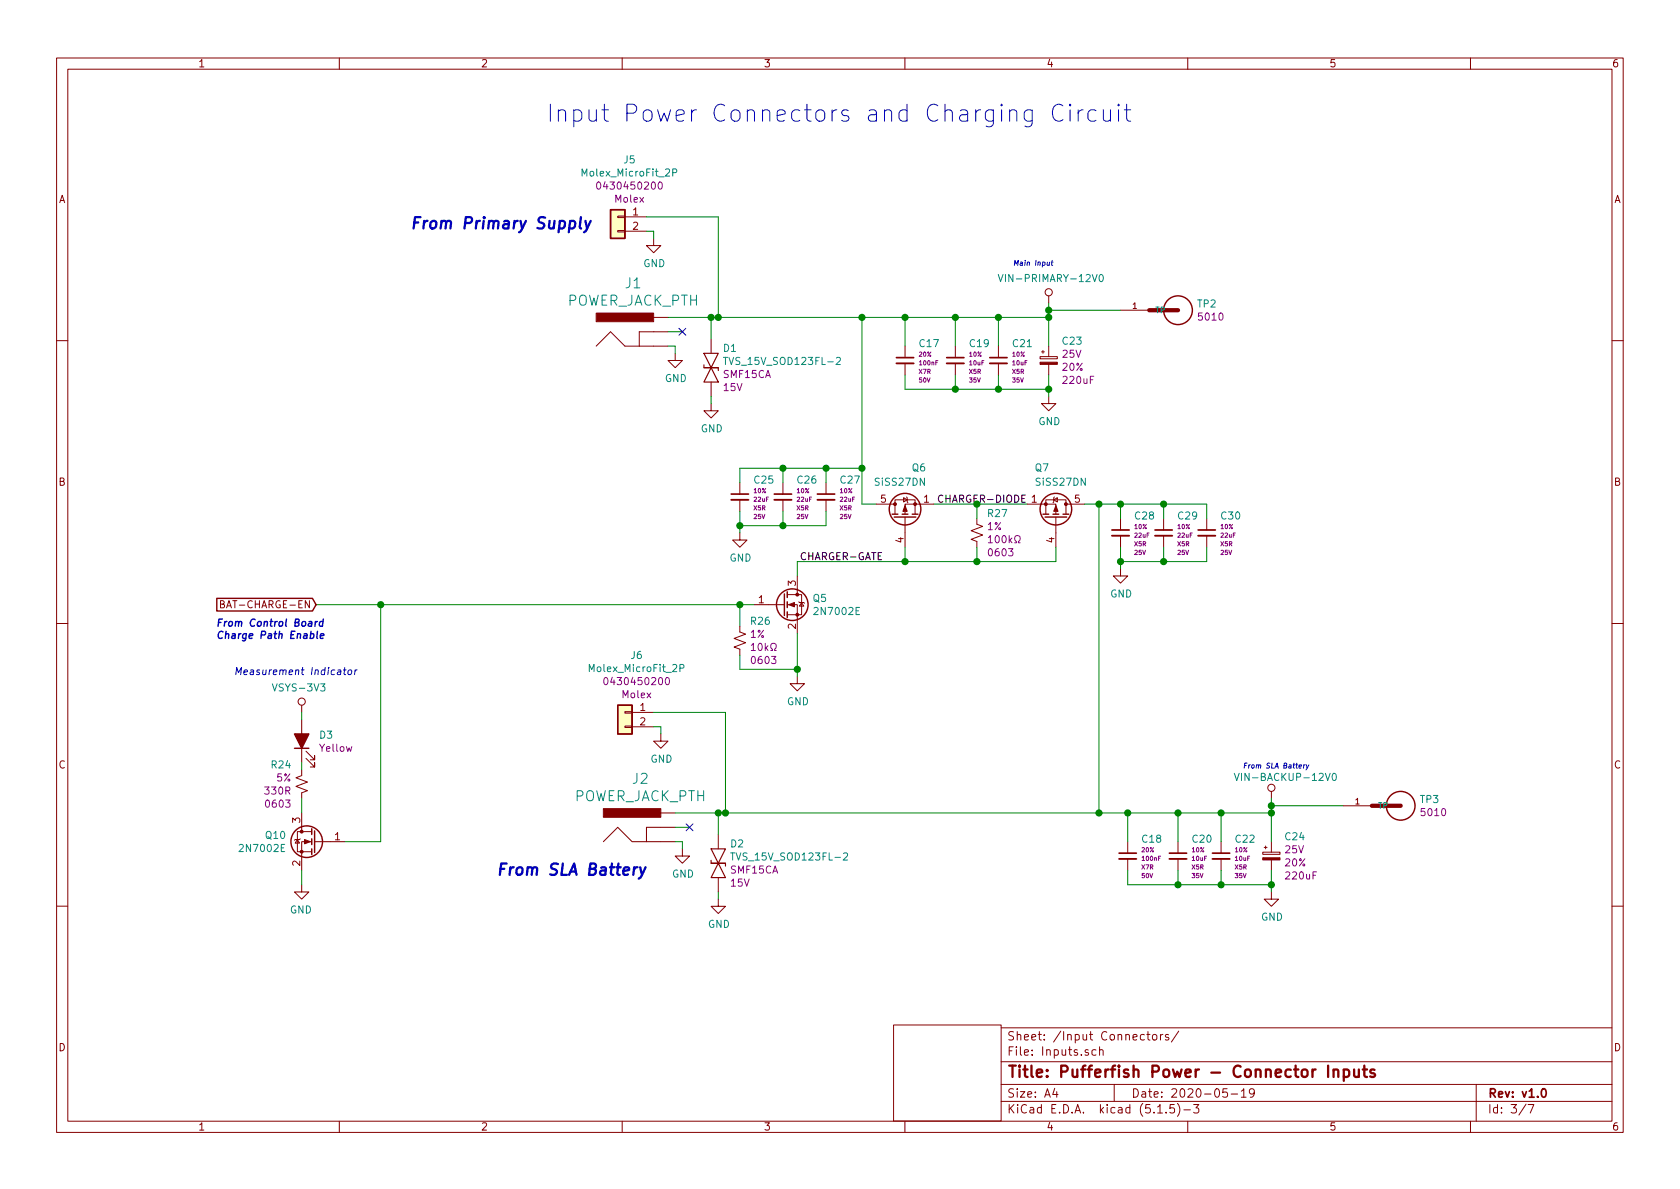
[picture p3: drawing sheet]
<svg xmlns="http://www.w3.org/2000/svg" width="297mm" height="210mm" viewBox="0 0 297 210" stroke-linecap="round" stroke-linejoin="round" font-family="sans-serif">
<g fill="none" stroke="#840000" stroke-width=".18">
<path d="M10 10.3h277v189.9h-277zM12 12.2h273v186.1h-273zM60 10.3v1.9M110 10.3v1.9M160 10.3v1.9M210 10.3v1.9M260 10.3v1.9M109.2 38.2h1.3v.3h-1.3zM110.5 38.3h3.8M109.2 40.8h1.3v.2h-1.3zM110.5 40.9h3.8M115.6 42.2v1.2h1.2l-1.2 1.3-1.3-1.3h1.3"/>
<path d="M115.6 56.1h2.5M118.1 58.7h-5.1v2.5M125.7 59.9v2.6M185.4 52.3v1.3M198.1 54.9h5.1M10 60.2h2M105.4 61.2l2.5-2.5 2.6 2.5h7.6M119.4 62.5v1.2h1.2l-1.2 1.3-1.3-1.3h1.3M125.7 71.4v1.2h1.3l-1.3 1.3-1.2-1.3h1.2M125.7 67.6v2.5M160 61.2v2M160 64.3v2"/>
<path d="M168.9 61.2v2M168.9 64.3v2M176.5 61.2v2M176.5 64.3v2M183.9 63.1h3v.3h-3zM184.1 62.2h.6M184.4 62v.5M185.4 70.1v1.3h1.3l-1.3 1.2-1.3-1.2h1.3M185.4 61.2v1.9M185.4 64.4v1.9M285 60.2h2M130.8 94.2v1.3h1.3l-1.3 1.3-1.3-1.3h1.3"/>
<path d="M130.8 85.3v2.1M130.8 88.4v2M138.4 85.3v2.1M138.4 88.4v2M146 85.3v2.1M146 88.4v2M154.9 89.1h3.3M158.2 90.9v-2.5h3.6v2.5M159.8 88l.6 .4-.6 .4zM160 91.4v5.4M160.3 87.9l.1 .1v.8l.1 .1M165.1 89.1h-5.1v1.8"/>
<path d="M172.7 91.7v1l1 .4-2 .7 2 .8-2 .8 1 .4v1M181.6 89.1h5.1v1.8M184.9 90.9v-2.5h3.6v2.5M186.3 88.4l.6-.4v.8zM186.4 87.9l-.1 .1v.8l-.1 .1M186.7 91.4v5.4M188.5 89.1h3.3M198.1 91.7v2M198.1 94.7v2.1M205.7 91.7v2M205.7 94.7v2.1M213.4 91.7v2"/>
<path d="M213.4 94.7v2.1M10 110.3h2M39 106.8h.5l.1-.2v-.3l-.6-.1v1.3h.5l.1-.1 .1-.3-.3-.3M130.8 110.7v1.1l1 .3-2 .8 2 .8-2 .7 1 .4v1M133.3 106.9h5.4M139.2 106.9h1.8v5.1M139.2 105.2h2.5v3.5h-2.5M141 119.6v1.3h1.2l-1.2 1.3-1.3-1.3h1.3M141 101.8v3.4M141.2 106.4l.2 .1h.7l.1 .2M141.7 106.5l.4 .7h-.7zM198.1 100.6v1.2h1.3l-1.3 1.3-1.3-1.3h1.3"/>
<path d="M285 110.3h2M53.3 136.1v1.1l-1 .3 2.1 .8-2.1 .8 2.1 .7-1.1 .4v1M53.3 124.7v1.3M53.3 127.2v7.7M54.1 134.1l1.5 1.5v-.7v.7h-.7M54.1 132.8l1.5 1.6v-.8v.8h-.7M110.5 128.4h1.3v.2h-1.3zM110.5 125.9h1.3v.2h-1.3zM111.8 126h3.8M111.8 128.5h3.8M116.8 129.8v1.3h1.3l-1.3 1.2-1.2-1.2h1.2M224.8 139.9v1.3"/>
<path d="M52.6 148.5l.4 .6h-.8zM53.1 148.3l-.1 .2h-.8l-.1 .1M53.3 156.5v1.2h-1.2l1.2 1.3 1.3-1.3h-1.3M53.3 143.8v3.3M55.1 148.8h-1.8v5.1M55.1 147.1h-2.5v3.5h2.5M55.6 148.8h5.4M106.7 148.8l2.5-2.5 2.6 2.5h7.6M116.8 143.8h2.6M119.4 146.3h-5.1v2.5M120.6 150.1v1.3h1.3l-1.3 1.2-1.2-1.2h1.2M127 159v1.3h1.3l-1.3 1.2-1.3-1.2h1.3"/>
<path d="M127 147.6v2.5M127 155.2v2.5M199.4 148.8v2.1M199.4 151.9v2M208.3 148.8v2.1M208.3 151.9v2M215.9 148.8v2.1M215.9 151.9v2M223.3 150.7h3v.4h-3zM223.5 149.9h.5M223.8 149.6v.5M224.8 157.7v1.3h1.3l-1.3 1.3-1.3-1.3h1.3"/>
<path d="M224.8 148.8v1.9M224.8 152.1v1.8M237.5 142.5h5.1M10 160.2h2M285 160.2h2M60 198.3v1.9M110 198.3v1.9M158 181.2h19v17h-19zM160 198.3v1.9M177 194.8h108M177 191.8h108M177 187.8h108"/>
<path d="M177 181.8h108M186.5 192.5l-.4 1h1M186.8 193v1M193.8 185.7l-.5-.1-.2 .3v.6l.2 .1 .5-.1M194.4 185.7l.2-.1 .4 .1v.9M194.4 185.1v1.5M197 191.8v3M202.8 182.9h.5M203 182.4v1.3l.3 .2M203.8 183.1l.2-.2 .5 .2v.7l-.2 .1-.5-.1zM204.7 196.8h.8M205.2 182.9v1"/>
<path d="M205.6 182.9l-.4 .3M206.2 196.7v.1M206.6 183l-.4-.1-.2 .2 .1 .3 .5 .1v.3h-.6M207.6 195.3h-.7l-.1 .7 .2-.1 .5 .1 .2 .2-.1 .5-.2 .1-.6-.1M208.2 195.1a1.71 1.71 0 0 1 0 2.3M208.4 182.3l-1.3 2M209.3 196.3h1.2M210 198.3v1.9M211 195.3h1l-.5 .6 .4 .1v.7l-.2 .1-.7-.1M217 192.5h-.7l-.1 .7 .2-.1 .5 .1 .1 .2v.5l-.2 .1-.6-.1M217.7 193.5h1.1M219.5 193l.4-.5v1.5"/>
<path d="M219.5 194h.8M221.8 193.2l-.3 .3h-.3l-.3-.3v-.4l.2-.2 .4-.1 .2 .2a1.13 1.13 0 0 1-.2 1.2l-.4 .1M260 198.3v1.9M261 191.8v6.5M269.8 195.2l-1.2 2M270.2 195.3h1l-.6 1.5"/>
<circle cx="185.4" cy="51.7" r=".63"/>
<circle cx="53.3" cy="124.1" r=".63"/>
<circle cx="224.8" cy="139.3" r=".63"/>
</g>
<g fill="none" stroke="#840000" stroke-width=".3">
<path d="M158.5 63.2h3M167.4 63.2h3M175 63.2h3.1M129.3 87.4h3M136.9 87.4h3.1M144.5 87.4h3.1M196.6 93.7h3M204.2 93.7h3.1M211.8 93.7h3.1M197.9 150.9h3M206.8 150.9h3M214.4 150.9h3"/>
<path d="M272.7 192.7l.2-.2a.81 .81 0 0 1 .6 .6 .81 .81 0 0 1-.3 .8l-.2 .1a.79 .79 0 0 1-.3-1.3z"/>
</g>
<path d="M234.8 188.4v2M235.8 189.3a.49 .49 0 0 1 .8 .1v1M235.8 189.1v1.3M237.6 189.2a.68 .68 0 0 1 .9 .1l.1 .2-.1 .8-.3 .1-.6-.1M237.6 189.1v2M239.4 189.1l.1 1.2a.55 .55 0 0 0 .8 0M240.3 189.1v1.3M240.9 189.1h.8M241.2 188.4v1.8l.1 .1 .4 .1M243 189.2a.5 .5 0 0 0-.7 .2l.1 .3 .4 .1 .3 .3-.3 .3-.5-.1" fill="none" stroke="#840000" stroke-width=".41"/>
<path d="M158.5 64.3h3M167.4 64.3h3M175 64.3h3.1M129.3 88.4h3M136.9 88.4h3.1M144.5 88.4h3.1M196.6 94.7h3M204.2 94.7h3.1M211.8 94.7h3.1M197.9 151.9h3M206.8 151.9h3M214.4 151.9h3" fill="none" stroke="#840000" stroke-width=".33"/>
<g fill="none" stroke="#840000" stroke-width=".25">
<path d="M107.9 37.1h2.6v5.1h-2.6zM157.7 90.9h1M158.1 91.4h3.8M159.5 90.9h1M161.3 90.9h1M184.4 90.9h1M184.8 91.4h3.8M186.2 90.9h1M188 90.9h1M38.3 105.8h16.9l.7 1.1-.7 1.1h-16.9zM138.7 105v3.8M139.2 104.6v1.1"/>
<path d="M139.2 106.4v1M139.2 108.2v1M52.1 132.3h2.5M109.2 124.7h2.6v5.1h-2.6zM55.1 146.6v1M55.1 148.3v1M55.1 150.1v1M55.6 146.9v3.8"/>
<circle cx="208.3" cy="54.9" r="2.54"/>
<circle cx="160" cy="90" r="2.79"/>
<circle cx="186.7" cy="90" r="2.79"/>
<circle cx="140.1" cy="106.9" r="2.79"/>
<circle cx="54.2" cy="148.8" r="2.79"/>
<circle cx="247.6" cy="142.5" r="2.54"/>
</g>
<path d="M52.1 129.8h2.5l-1.3 2.5z" fill="#840000" stroke="#840000" stroke-width=".25"/>
<g fill="#840000" stroke="#840000" stroke-width=".18">
<path d="M105.4 55.4h10.2v1.5h-10.2z"/>
<path d="M183.9 64.1h3v.3h-3z"/>
<path d="M53.8 148.5l1.1 .3-1.1 .4z"/>
<path d="M223.3 151.7h3v.4h-3z"/>
<path d="M186.7 89.4l.4 1h-.8z"/>
<path d="M160 89.4l.4 1h-.8z"/>
<path d="M139.4 106.9l1.1-.4v.8z"/>
<path d="M106.7 143h10.1v1.5h-10.1z"/>
<circle cx="53.3" cy="150.6" r=".25"/>
<circle cx="53.3" cy="147.1" r=".25"/>
<circle cx="184.9" cy="89.1" r=".25"/>
<circle cx="188.5" cy="89.1" r=".25"/>
<circle cx="161.8" cy="89.1" r=".25"/>
<circle cx="158.2" cy="89.1" r=".25"/>
<circle cx="141" cy="108.7" r=".25"/>
<circle cx="141" cy="105.2" r=".25"/>
</g>
<path d="M124.5 65h2.5v.5M124.5 64.5v.5h2.5M124.5 62.5h2.5l-1.3 2.5zM125.7 65l1.3 2.6h-2.5zM125.7 152.6h2.6v.6M125.7 152.1v.5h2.6M125.7 150.1h2.6l-1.3 2.5zM127 152.6l1.3 2.6h-2.6z" fill="none" stroke="#840000" stroke-width=".2"/>
<path d="M118.9 30.5h.7v-.5l-.2-.1h-.5v1.2M176.5 48.5l.4 1.3 .4-1.3M194.5 48.7l.1-.2a.67 .67 0 0 1 .5 .7 .67 .67 0 0 1-.5 .6l-.2-.2-.1-.3zM127.9 63.2h.8M147.9 63.3l.5-.1 .2 .3-.1 .2-.7 .8h.8M120.2 118.2l.6-.1 .1-.5-.2-.1h-.5v1.3M218.2 136.7l.5 1.3 .4-1.3M235.7 136.9l.1-.2a.67 .67 0 0 1 .5 .7 .67 .67 0 0 1-.5 .6l-.3-.5zM129.2 150.8h.7M149.1 150.9l.5-.1 .3 .4-.1 .2-.7 .7h.8" fill="none" stroke="#008484" stroke-width=".18"/>
<path d="M105.6 32.3l.2-.1a.67 .67 0 0 1 .4 .6 .67 .67 0 0 1-.4 .6l-.3-.2v-.2zM116.5 32.3l.2-.1a.67 .67 0 0 1 .4 .6 .67 .67 0 0 1-.4 .6l-.3-.4zM174.8 95.1l.3-.4v1.3M174.8 96h.7M179.4 96h.3v-.2a.55 .55 0 0 1-.3-.9 .55 .55 0 0 1 .9 0l.1 .2a.53 .53 0 0 1-.3 .7v.2h.3M106.9 119.9l.2-.1a.67 .67 0 0 1 .4 .6 .67 .67 0 0 1-.4 .7l-.3-.3v-.2zM117.8 119.9l.1-.1a.67 .67 0 0 1 .5 .6 .67 .67 0 0 1-.5 .7l-.3-.5zM132.8 114.1l.4-.3v1.2M132.8 115h.8M136.3 115h.3v-.2a.55 .55 0 0 1-.3-.8 .55 .55 0 0 1 .9-.1v.2a.55 .55 0 0 1-.2 .7v.2h.2" fill="none" stroke="#840084" stroke-width=".18"/>
<g fill="#ffffc2" stroke="#ffffc2" stroke-width=".18">
<path d="M109.2 124.7h2.6v5.1h-2.6z"/>
<path d="M107.9 37.1h2.6v5.1h-2.6z"/>
</g>
<path d="M203.2 54.9h5.1M242.6 142.5h5" fill="none" stroke="#840000" stroke-width=".76"/>
<g fill="none" stroke="#008400" stroke-width=".18">
<path d="M114.3 38.3h12.7v17.8M114.3 40.9h1.3v1.3M118.1 56.1h67.3M118.1 58.7h2.5M125.7 56.1v3.8M152.4 56.1v33h2.5M160 56.1v5.1M168.9 56.1v5.1M176.5 56.1v5.1M185.4 53.6v7.6M185.4 54.9h12.7M118.1 61.2h1.3v1.3"/>
<path d="M125.7 70.1v1.3M160 66.3v2.5h25.4M168.9 66.3v2.5M176.5 66.3v2.5M185.4 66.3v3.8M130.8 90.4v3.8M138.4 82.8v2.5M138.4 90.4v2.6M146 90.4v2.6h-15.2M146 82.8v2.5M152.4 82.8h-21.6v2.5M160 96.8v2.5"/>
<path d="M165.1 89.1h16.5M172.7 89.1v2.6M172.7 96.8v2.5M186.7 96.8v2.5h-45.7v2.5M191.8 89.1h21.6v2.6M194.3 89.1v54.7M198.1 89.1v2.6M198.1 96.8v3.8M205.7 89.1v2.6M205.7 96.8v2.5M213.4 96.8v2.5h-15.3M55.9 106.9h77.4"/>
<path d="M67.3 106.9v41.9h-6.3M130.8 115.8v2.6h10.2M130.8 106.9v3.8M141 112v7.6M53.3 126v1.2M53.3 134.9v1.2M115.6 128.5h1.2v1.3M115.6 126h12.7v17.8M53.3 141.2v2.6M53.3 153.9v2.6M119.4 143.8h105.4M119.4 148.8h1.2v1.3"/>
<path d="M119.4 146.3h2.5M127 143.8v3.8M127 157.7v1.3M199.4 143.8v5M199.4 153.9v2.6h25.4M208.3 143.8v5M208.3 153.9v2.6M215.9 143.8v5M215.9 153.9v2.6M224.8 142.5h12.7M224.8 141.2v7.6M224.8 153.9v3.8"/>
</g>
<path d="M166.7 87.7a.6 .6 0 0 0-.8 .4 .6 .6 0 0 0 .6 .7l.2-.1" fill="none" stroke="#000" stroke-width=".18"/>
<path d="M54.9 112.1h.5l.1 .6-.3 .2-.4-.1M55.8 109.9l-.1 .8M56.1 109.9l-.3 .2M56.1 111.6l-.1 1.1 .2 .2M56.6 112.5l.7-.1-.1-.3h-.3l-.2 .1-.1 .6h.5M57.1 110h-.5l-.2 .5 .2 .2h.4M57.2 109.5l-.2 1.2" fill="none" stroke="#0000c2" stroke-width=".25"/>
<g fill="none" stroke="#0000c2" stroke-width=".18">
<path d="M182.5 19.4v2.5a.8 .8 0 0 1-1.3 .4M182.5 19.6l-.3-.2h-.6l-.4 .3-.1 .3v.8l.3 .5 .2 .1h.6l.3-.1M187.9 18.7a1.12 1.12 0 0 0-1.2-.1 1.12 1.12 0 0 0-.6 1.1 1.26 1.26 0 0 0 .3 1.4 1.26 1.26 0 0 0 1.4 .2l.1-.1M189.2 18.4l-.1 .2 .1 .1 .2-.1-.2-.2v.3M189.2 19.4v2M190.6 19.4v2M191.5 19.4a.82 .82 0 0 0-.9 .6M193.8 19.6l-.3-.2h-.6l-.4 .3-.1 .3v.8l.1 .4 .4 .2h.6l.3-.1M195.1 19.4v1.6l.1 .3a.81 .81 0 0 0 1.1-.1M196.3 19.4v2M197.8 18.4l-.2 .2 .2 .1 .1-.1-.1-.2v.3M197.8 19.4v2"/>
<path d="M198.8 19.4h1.1M199.2 18.4v2.6l.1 .3 .6 .1M185.2 46.3l-.1 .5 .1 .1h.3M185.6 46.3l-.1 .6M185.9 46.3h.3M186 46l-.1 .8 .2 .1M41.7 119.3l.2-1.3 .3 .9 .5-.9-.2 1.3M43.1 118.9l.7-.1-.1-.3h-.5l-.1 .6 .2 .2 .3-.1M63.1 118.5l-.3 .2M229.7 135.5h.4v-.2l-.4 .1v.4h.3M230.5 135.2v.6M230.8 135.2l-.3 .2"/>
<path d="M231 135.2l.1 .6M231.4 135.2l-.5 .9"/>
</g>
<path d="M102.7 38.4l-.2 1.7 .2 .3M103.5 39.1l.3 1.3M104.4 39.1l-.8 1.8-.3 .2M112.7 153.4l-.4 .1-.2 .2M113.2 153.4l.3 1.3M114.1 153.4l-.8 1.8-.4 .2" fill="none" stroke="#0000c2" stroke-width=".41"/>
<g fill="#008400" stroke="#008400" stroke-width=".25">
<circle cx="224.8" cy="142.5" r=".51"/>
<circle cx="215.9" cy="156.5" r=".51"/>
<circle cx="208.3" cy="143.8" r=".51"/>
<circle cx="185.4" cy="54.9" r=".51"/>
<circle cx="199.4" cy="143.8" r=".51"/>
<circle cx="160" cy="99.3" r=".51"/>
<circle cx="128.3" cy="143.8" r=".51"/>
<circle cx="125.7" cy="56.1" r=".51"/>
<circle cx="172.7" cy="99.3" r=".51"/>
<circle cx="130.8" cy="106.9" r=".51"/>
<circle cx="208.3" cy="156.5" r=".51"/>
<circle cx="152.4" cy="56.1" r=".51"/>
<circle cx="141" cy="118.4" r=".51"/>
<circle cx="127" cy="143.8" r=".51"/>
<circle cx="127" cy="56.1" r=".51"/>
<circle cx="224.8" cy="156.5" r=".51"/>
<circle cx="194.3" cy="143.8" r=".51"/>
<circle cx="185.4" cy="56.1" r=".51"/>
<circle cx="146.1" cy="82.8" r=".51"/>
<circle cx="176.5" cy="56.1" r=".51"/>
<circle cx="168.9" cy="56.1" r=".51"/>
<circle cx="160" cy="56.1" r=".51"/>
<circle cx="168.9" cy="68.8" r=".51"/>
<circle cx="198.1" cy="99.3" r=".51"/>
<circle cx="138.4" cy="82.8" r=".51"/>
<circle cx="205.7" cy="99.3" r=".51"/>
<circle cx="152.4" cy="82.8" r=".51"/>
<circle cx="215.9" cy="143.8" r=".51"/>
<circle cx="205.7" cy="89.1" r=".51"/>
<circle cx="176.5" cy="68.8" r=".51"/>
<circle cx="198.1" cy="89.1" r=".51"/>
<circle cx="194.3" cy="89.1" r=".51"/>
<circle cx="185.4" cy="68.8" r=".51"/>
<circle cx="138.4" cy="93" r=".51"/>
<circle cx="130.8" cy="93" r=".51"/>
<circle cx="224.8" cy="143.8" r=".51"/>
<circle cx="67.3" cy="106.9" r=".51"/>
<circle cx="172.7" cy="89.1" r=".51"/>
</g>
<path d="M120 58.1l1.3 1.2M121.3 58.1l-1.3 1.2M121.3 145.7l1.2 1.2M122.5 145.7l-1.2 1.2" fill="none" stroke="#000084" stroke-width=".18"/>
<text font-size="4.2" fill="#0000c2" x="96.5" y="21.6">Input Power Connectors and Charging Circuit</text>
<g font-size="2.8" fill="#0000c2">
<text x="72.4" y="40.5">From Primary Supply</text>
<text x="87.6" y="154.8">From SLA Battery</text>
</g>
<text font-size="2.8" fill="#840000" x="178" y="190.5">Title: Pufferfish Power - Connector Inputs</text>
<g font-size="2.5" fill="#008484">
<text x="110.6" y="51">J1</text>
<text x="100.1" y="54.1">POWER_JACK_PTH</text>
<text x="101.3" y="141.7">POWER_JACK_PTH</text>
<text x="111.9" y="138.6">J2</text>
</g>
<g font-size="2.1" fill="#840000">
<text x="178" y="184">Sheet: /Input Connectors/</text>
<text x="178" y="186.7">File: Inputs.sch</text>
<text x="178" y="196.9">KiCad E.D.A. kicad (5.1.5)-3</text>
<text x="178" y="194.1">Size: A4</text>
<text x="200" y="194.1">Date: 2020-05-19</text>
<text x="263" y="194.1">Rev: v1.0</text>
<text x="263" y="196.9">Id: 3/7</text>
</g>
<g font-size="1.8" fill="#840000">
<text x="35" y="11.9">1</text>
<text x="85" y="11.9">2</text>
<text x="135" y="11.9">3</text>
<text x="185" y="11.9">4</text>
<text x="235" y="11.9">5</text>
<text x="285" y="11.9">6</text>
<text x="10.4" y="35.9">A</text>
<text x="285.4" y="35.9">A</text>
<text x="111.9" y="38.1">1</text>
<text x="111.9" y="40.6">2</text>
<text x="10.4" y="85.9">B</text>
<text x="155.7" y="88.9">5</text>
<text x="163.3" y="88.9">1</text>
<text x="190" y="88.9">5</text>
<text x="285.4" y="85.9">B</text>
<text x="159.8" y="96" transform="rotate(-90 159.8 96)">4</text>
<text x="186.4" y="96" transform="rotate(-90 186.4 96)">4</text>
<text x="40.2" y="107.6">BAT-CHARGE-EN</text>
<text x="134.1" y="106.7">1</text>
<text x="140.7" y="103.6" transform="rotate(-90 140.7 103.6)">3</text>
<text x="140.7" y="111.2" transform="rotate(-90 140.7 111.2)">2</text>
<text x="113.2" y="125.7">1</text>
<text x="113.2" y="128.3">2</text>
<text x="10.4" y="135.9">C</text>
<text x="285.4" y="135.9">C</text>
<text x="53.1" y="145.5" transform="rotate(-90 53.1 145.5)">3</text>
<text x="59.2" y="148.6">1</text>
<text x="53.1" y="153.1" transform="rotate(-90 53.1 153.1)">2</text>
<text x="10.4" y="185.9">D</text>
<text x="285.4" y="185.9">D</text>
<text x="35" y="199.9">1</text>
<text x="85" y="199.9">2</text>
<text x="135" y="199.9">3</text>
<text x="185" y="199.9">4</text>
<text x="235" y="199.9">5</text>
<text x="285" y="199.9">6</text>
</g>
<g font-size="1.8" fill="#008484">
<text x="110.3" y="28.9">J5</text>
<text x="103.3" y="31.2">Molex_MicroFit_2P</text>
<text x="113.7" y="47.2">GND</text>
<text x="177.6" y="49.9">VIN-PRIMARY-12V0</text>
<text x="211.8" y="54.4">TP2</text>
<text x="127.9" y="62.2">D1</text>
<text x="128.8" y="64.5">TVS_15V_SOD123FL-2</text>
<text x="162.6" y="61.4">C17</text>
<text x="171.5" y="61.4">C19</text>
<text x="179.1" y="61.4">C21</text>
<text x="187.9" y="61">C23</text>
<text x="117.6" y="67.6">GND</text>
<text x="123.9" y="76.4">GND</text>
<text x="183.6" y="75.2">GND</text>
<text x="161.3" y="83.4">Q6</text>
<text x="183.1" y="83.4">Q7</text>
<text x="133.4" y="85.5">C25</text>
<text x="141" y="85.5">C26</text>
<text x="148.7" y="85.5">C27</text>
<text x="154.9" y="85.9">SiSS27DN</text>
<text x="183.3" y="85.9">SiSS27DN</text>
<text x="174.7" y="91.4">R27</text>
<text x="200.7" y="91.9">C28</text>
<text x="208.4" y="91.9">C29</text>
<text x="216" y="91.9">C30</text>
<text x="129" y="99.3">GND</text>
<text x="143.8" y="106.4">Q5</text>
<text x="196.3" y="105.7">GND</text>
<text x="132.8" y="110.5">R26</text>
<text x="144.3" y="108.8">2N7002E</text>
<text x="104.5" y="118.8">Molex_MicroFit_2P</text>
<text x="111.6" y="116.5">J6</text>
<text x="48.7" y="122.3">VSYS-3V3</text>
<text x="139.1" y="124.7">GND</text>
<text x="56.5" y="130.6">D3</text>
<text x="48.1" y="135.9">R24</text>
<text x="115" y="134.9">GND</text>
<text x="219.4" y="138.1">VIN-BACKUP-12V0</text>
<text x="251.1" y="142">TP3</text>
<text x="47" y="148.4">Q10</text>
<text x="129.2" y="149.9">D2</text>
<text x="202" y="149">C18</text>
<text x="210.9" y="149">C20</text>
<text x="218.5" y="149">C22</text>
<text x="227.3" y="148.6">C24</text>
<text x="42.6" y="150.7">2N7002E</text>
<text x="118.8" y="155.2">GND</text>
<text x="130.1" y="152.2">TVS_15V_SOD123FL-2</text>
<text x="51.3" y="161.5">GND</text>
<text x="125.2" y="164.1">GND</text>
<text x="223" y="162.8">GND</text>
</g>
<g font-size="1.8" fill="#840084">
<text x="106.4" y="33.5">0430450200</text>
<text x="108.8" y="35.8">Molex</text>
<text x="212.1" y="56.7">5010</text>
<text x="187.9" y="63.3">25V</text>
<text x="187.9" y="65.6">20%</text>
<text x="128" y="66.8">SMF15CA</text>
<text x="128" y="69.2">15V</text>
<text x="188.1" y="67.9">220uF</text>
<text x="174.6" y="93.7">1%</text>
<text x="175" y="98.4">0603</text>
<text x="175.6" y="96.1">100k</text>
<text x="132.7" y="112.8">1%</text>
<text x="133.1" y="117.4">0603</text>
<text x="133.6" y="115.1">10k</text>
<text x="107.7" y="121.2">0430450200</text>
<text x="110.1" y="123.5">Molex</text>
<text x="56.6" y="132.9">Yellow</text>
<text x="47" y="140.5">330R</text>
<text x="47.2" y="142.8">0603</text>
<text x="48.9" y="138.2">5%</text>
<text x="251.5" y="144.3">5010</text>
<text x="129.2" y="154.5">SMF15CA</text>
<text x="227.3" y="150.9">25V</text>
<text x="227.3" y="153.2">20%</text>
<text x="227.5" y="155.5">220uF</text>
<text x="129.3" y="156.8">15V</text>
</g>
<g font-size="1.8">
<text x="166.5" y="88.9">CHARGER-DIODE 1</text>
<text x="141.8" y="99.1">CHARGER-GATE</text>
</g>
<g font-size="1.8" fill="#0000c2">
<text x="38.1" y="110.8">From Control Board</text>
<text x="38.1" y="113">Charge Path Enable</text>
<text x="44.1" y="119.4">Measurement Indicator</text>
</g>
<g font-size="1.4" fill="#840000">
<text x="200.3" y="54.6">1</text>
<text x="239.6" y="142.2">1</text>
</g>
<g font-size="1.4" fill="#008484">
<text x="204.2" y="55.4">TP</text>
<text x="243.6" y="143">TP</text>
</g>
<g font-size="1.2" fill="#0000c2">
<text x="179.1" y="47">Main Input</text>
<text x="219.7" y="135.9">From SLA Battery</text>
</g>
<g font-size="1.1" fill="#840084">
<text x="162.5" y="63.1">20%</text>
<text x="162.7" y="64.6">100nF</text>
<text x="171.4" y="63.1">10%</text>
<text x="171.4" y="64.6">10uF</text>
<text x="179" y="63.1">10%</text>
<text x="179.1" y="64.6">10uF</text>
<text x="162.5" y="66.1">X7R</text>
<text x="162.5" y="67.6">50V</text>
<text x="171.4" y="66.1">X5R</text>
<text x="171.4" y="67.6">35V</text>
<text x="179" y="66.1">X5R</text>
<text x="179" y="67.6">35V</text>
<text x="133.3" y="87.2">10%</text>
<text x="133.3" y="88.7">22uF</text>
<text x="140.9" y="87.2">10%</text>
<text x="141" y="88.7">22uF</text>
<text x="148.5" y="87.2">10%</text>
<text x="148.6" y="88.7">22uF</text>
<text x="133.3" y="90.2">X5R</text>
<text x="133.3" y="91.8">25V</text>
<text x="140.9" y="90.2">X5R</text>
<text x="140.9" y="91.8">25V</text>
<text x="148.5" y="90.2">X5R</text>
<text x="148.6" y="91.8">25V</text>
<text x="200.6" y="93.5">10%</text>
<text x="200.7" y="95.1">22uF</text>
<text x="208.2" y="93.5">10%</text>
<text x="208.3" y="95.1">22uF</text>
<text x="215.8" y="93.5">10%</text>
<text x="215.9" y="95.1">22uF</text>
<text x="200.6" y="96.6">X5R</text>
<text x="200.6" y="98.1">25V</text>
<text x="208.2" y="96.6">X5R</text>
<text x="208.3" y="98.1">25V</text>
<text x="215.8" y="96.6">X5R</text>
<text x="215.9" y="98.1">25V</text>
<text x="201.9" y="150.7">20%</text>
<text x="201.9" y="153.7">X7R</text>
<text x="201.9" y="155.3">50V</text>
<text x="202" y="152.2">100nF</text>
<text x="210.8" y="150.7">10%</text>
<text x="210.8" y="153.7">X5R</text>
<text x="210.8" y="155.3">35V</text>
<text x="210.8" y="152.2">10uF</text>
<text x="218.4" y="150.7">10%</text>
<text x="218.4" y="153.7">X5R</text>
<text x="218.4" y="155.3">35V</text>
<text x="218.4" y="152.2">10uF</text>
</g>
</svg>
